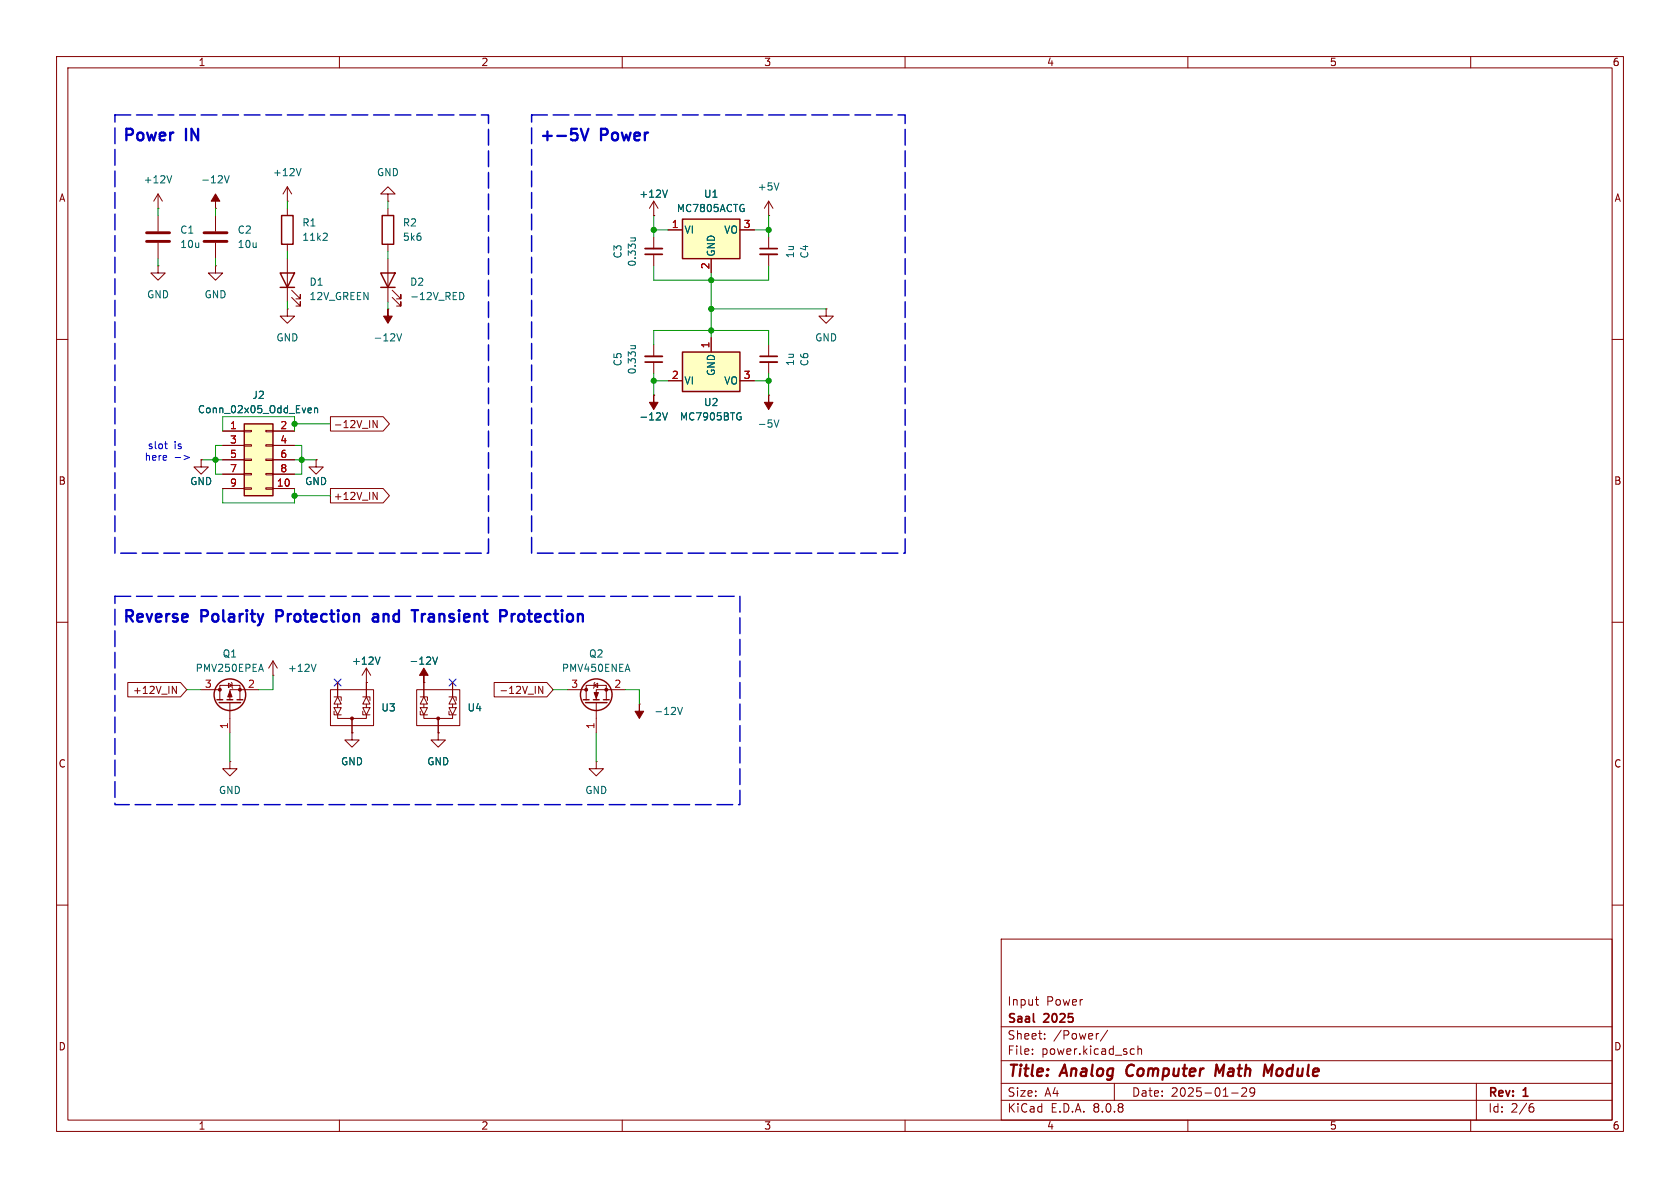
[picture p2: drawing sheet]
<svg xmlns="http://www.w3.org/2000/svg" width="297mm" height="210mm" viewBox="0 0 297 210" stroke-linecap="round" stroke-linejoin="round" font-family="sans-serif">
<g fill="none" stroke="#840000" stroke-width=".18">
<path d="M10 10h277v190h-277zM12 12h273v186h-273zM60 10v2M110 10v2M160 10v2M210 10v2M260 10v2M135.9 41.9v2M135.9 45v2M10 60h2M285 60h2M10 110h2"/>
<path d="M285 110h2M35.6 121.9h3.3M38.9 123.7v-2.5h3.5v2.5M40.4 120.8l.6 .4-.6 .3zM40.6 134.6v1.3h1.3l-1.3 1.3-1.2-1.3h1.2M40.6 134.6h.1M40.6 124.2v5.3M40.9 120.7l.1 .1v.7l.1 .2M45.7 121.9h-5.1v1.8M62.2 129.5v1.3h1.3l-1.3 1.3-1.2-1.3h1.2M62.2 129.5h.1M77.5 129.5v1.3h1.2l-1.2 1.3-1.3-1.3h1.3"/>
<path d="M77.5 129.5h.1M100.3 121.9h3.3M103.6 123.7v-2.5h3.6v2.5M105 121.2l.7-.4v.7zM105.2 120.7l-.2 .1v.7l-.1 .2M105.4 134.6v1.3h1.3l-1.3 1.3-1.3-1.3h1.3M105.4 134.6h.1M105.4 124.2v5.3M110.5 121.9h-5.1v1.8M113 124.5h.1M10 160h2M177 166h108v32h-108z"/>
<path d="M183 176.7h.6M183.3 177.6l.3 .1M285 160h2M60 198v2M110 198v2M160 198v2M177 194.5h108M177 191.5h108M177 187.5h108M177 181.5h108M182.5 186.3v.1M182.5 185.5v.1"/>
<path d="M184.7 183.6v.1M184.7 182.8v.1M194.2 182.7l-.2 .1M195.8 182.1l-1.3 2M197 191.5v3M200.1 185.4l.4 .1M200.5 186.3l-.4 .1M201.2 185.5l.2-.1 .3 .1 .1 .9M201.2 184.9v1.5M210 198v2M217.7 193.2h1.2M219.5 192.4l.6-.1 .2 .1 .1 .3-.9 1.1h.9"/>
<path d="M221.8 192.9l-.3 .3h-.3l-.2-.3 .1-.5 .4-.1 .2 .1a.99 .99 0 0 1-.3 1.4h-.3M260 198v2M261 191.5v6.5M270.6 195.7h.4l.2 .3-.1 .5-.5 .1M271 195.1l-.4 .1"/>
</g>
<path d="M199.4 188.5a1.27 1.27 0 0 0 0 1.6M216.4 188.2l-.8 1.4-.5-1.4-.3 2M223.6 188.2l.5 1.4 .9-1.4-.3 2" fill="none" stroke="#840000" stroke-width=".4"/>
<path d="M134.4 43.9h3M182.8 180.6l.1 .1" fill="none" stroke="#840000" stroke-width=".3"/>
<path d="M134.4 45h3" fill="none" stroke="#840000" stroke-width=".33"/>
<g fill="none" stroke="#840000" stroke-width=".25">
<path d="M38.4 123.7h1M38.7 124.2h3.8M40.1 123.7h1M41.9 123.7h1M103.1 123.7h1M103.5 124.2h3.8M104.9 123.7h1M106.7 123.7h1"/>
<circle cx="40.6" cy="122.8" r="2.79"/>
<circle cx="105.4" cy="122.8" r="2.79"/>
</g>
<g fill="#840000" stroke="#840000" stroke-width=".18">
<path d="M40.6 122.2l.4 1h-.7z"/>
<path d="M113 124.5v1.2h.8l-.8 1.3-.7-1.3h.7z"/>
<path d="M105 122.4h.8l-.4 1z"/>
<circle cx="42.4" cy="121.9" r=".25"/>
<circle cx="38.9" cy="121.9" r=".25"/>
<circle cx="107.2" cy="121.9" r=".25"/>
<circle cx="103.6" cy="121.9" r=".25"/>
</g>
<path d="M119.8 125l.4 1.3 .4-1.3" fill="none" stroke="#006464" stroke-width=".18"/>
<path d="M120.6 38.7h10.2v7h-10.2z" fill="#ffffc2"/>
<path d="M120.6 38.7h10.2v7h-10.2z" fill="none" stroke="#840000" stroke-width=".25"/>
<g fill="none" stroke="#840000" stroke-width=".18">
<path d="M135.9 38.1h.1M135.9 35.6l-.8 1.2M135.9 35.6v2.5M135.9 35.6l.8 1.2M118.1 40.6h2.5M125.7 45.7v2.6M130.8 40.6h2.5M146 54.6v1.3h1.3l-1.3 1.3-1.2-1.3h1.2M146 54.6h.1M135.9 69.9h.1M135.9 61v2M135.9 64v2"/>
<path d="M48.3 119.4h.1M48.3 116.8l-.8 1.3M48.3 116.8v2.6M48.3 116.8l.7 1.3"/>
</g>
<path d="M137.7 32.3l-.4 1.3M136.9 74.2l.4 1.3 .4-1.3M55.9 117.4l-.5 1.3" fill="none" stroke="#006464" stroke-width=".18"/>
<path d="M135.9 69.9v1.2h.8l-.8 1.3-.8-1.3h.8z" fill="#840000" stroke="#840000" stroke-width=".18"/>
<path d="M134.4 64h3" fill="none" stroke="#840000" stroke-width=".33"/>
<path d="M134.4 63h3" fill="none" stroke="#840000" stroke-width=".3"/>
<path d="M120.6 62.2h10.2v7h-10.2z" fill="#ffffc2"/>
<path d="M49.8 38.1h2v5.1h-2zM67.6 38.1h2v5.1h-2zM49.5 48.3h2.6l-1.3 2.5zM49.5 50.8h2.6M67.3 48.3h2.5l-1.2 2.5zM67.3 50.8h2.5M120.6 62.2h10.2v7h-10.2z" fill="none" stroke="#840000" stroke-width=".25"/>
<g fill="none" stroke="#840000" stroke-width=".18">
<path d="M27.9 36.8h.1M27.9 34.3l-.7 1.3M27.9 34.3v2.5M27.9 38.1v2.8M27.9 34.3l.8 1.3M38.1 36.8h.1M38.1 38.1v2.8M50.8 35.6h.1M50.8 33v2.6M50.8 36.8v1.3M50.8 33l-.8 1.3M50.8 33l.8 1.3"/>
<path d="M68.6 34.3h1.2l-1.2-1.3-1.3 1.3h1.3v1.3M68.6 35.6h.1M68.6 36.8v1.3M115.6 38.1h.1M115.6 35.6v2.5M115.6 35.6l-.8 1.2M115.6 35.6l.7 1.2M27.9 47v1.3h1.3l-1.3 1.2-1.2-1.2h1.2M27.9 47h.1M27.9 42.9v2.8M38.1 47v1.3h1.3l-1.3 1.2-1.3-1.2h1.3M38.1 47h.1"/>
<path d="M38.1 42.9v2.8M50.8 54.6v1.3h1.3l-1.3 1.3-1.3-1.3h1.3M50.8 54.6h.1M50.8 43.2v1.3M50.8 45.7v7.6M51.6 52.6l1.5 1.5v-.8v.8h-.8M51.6 51.3l1.5 1.5v-.7v.7h-.8M68.6 54.6h.1M68.6 43.2v1.3M68.6 45.7v7.6M69.3 52.6l1.6 1.5v-.8v.8h-.8M69.3 51.3l1.6 1.5v-.7v.7h-.8"/>
<path d="M115.6 41.9v2M115.6 45v2M125.7 59.7v2.5M115.6 69.9h.1M115.6 61v2M115.6 64v2M118.1 67.3h2.5M130.8 67.3h2.5M55.9 81.3v1.3h1.2l-1.2 1.2-1.3-1.2h1.3M55.9 81.3h.1M64.8 118.1l-.8 1.3M64.8 118.1v5.1"/>
<path d="M64.8 118.1l.7 1.3M58.4 121.9h7.6v6.4h-7.6zM59.1 123.2h1.2v.6M59.1 125.7v.7h1.2M59.1 125.1h1.2l-.6 1.3zM59.7 123.2l.6 1.3h-1.2zM59.7 126.4v.6h5.1v-.6M59.7 120.7v2.5M59.7 124.5v.6M62.2 127v2.5M64.1 123.2h1.3v.6M64.1 125.7v.7h1.3"/>
<path d="M64.1 125.1h1.3l-.6 1.3zM64.8 120.7h.1M64.8 123.2l.6 1.3h-1.3zM64.8 124.5v.6M73.7 121.9h7.6v6.4h-7.6zM74.3 123.2h1.3v.6M74.3 125.7v.7h1.3M74.3 125.1h1.3l-.7 1.3zM74.9 123.2l.7 1.3h-1.3zM74.9 126.4v.6h5.1v-.6M74.9 120.7h.1M74.9 120.7v2.5"/>
<path d="M74.9 124.5v.6M77.5 127v2.5M79.4 123.2h1.2v.6M79.4 125.7v.7h1.2M79.4 125.1h1.2l-.6 1.3zM80 123.2l.6 1.3h-1.2zM80 120.7v2.5M80 124.5v.6"/>
</g>
<g fill="none" stroke="#006464" stroke-width=".18">
<path d="M30.4 31.1l-.5 1.2M39.7 31.1l.4 1.2 .4-1.2M53.2 29.8l-.4 1.3M118 33.6l-.4 1.3M57.6 41.2l.3 .3-.1 .3-.7 .7h.8M70.2 59l.4 1.3 .4-1.3M81.3 51.7a.64 .64 0 0 1 .7 .6 .64 .64 0 0 1-.7 .7M111.5 42.1h.8M112.2 42.1l.1 .3M111.5 61.1h.8M112.2 61.1l.1 .4M117.1 73l.5 1.2 .4-1.2"/>
<path d="M130.8 73.7h.2v.4l-.2 .1M130.8 73h.2M67.2 116.1l-.4 1.3M76.5 116.1l.4 1.3 .4-1.3"/>
</g>
<path d="M114 43.9h3.1M114 63h3.1" fill="none" stroke="#840000" stroke-width=".33"/>
<path d="M114 45h3.1M114 64h3.1" fill="none" stroke="#840000" stroke-width=".3"/>
<g fill="#840000" stroke="#840000" stroke-width=".18">
<path d="M115.6 69.9v1.2h.7l-.7 1.3-.8-1.3h.8z"/>
<path d="M38.1 34.3l.8 1.3h-.8v1.2v-1.2h-.8z"/>
<path d="M74.9 118.1l.8 1.3h-.8v1.3v-1.3h-.7z"/>
<path d="M68.6 54.6v1.3h.7l-.7 1.3-.8-1.3h.8z"/>
<circle cx="77.5" cy="127" r=".25"/>
<circle cx="62.2" cy="127" r=".25"/>
</g>
<path d="M25.9 42.7h4.1M25.9 41.1h4.1M36.1 42.7h4M36.1 41.1h4" fill="none" stroke="#840000" stroke-width=".51"/>
<path d="M43.2 74.9h5.1v12.7h-5.1z" fill="#ffffc2"/>
<g fill="none" stroke="#840000" stroke-width=".18">
<path d="M115.6 38.1h.1M118.1 40.6h2.5M125.7 45.7v2.6M125.7 59.7v2.5M130.8 40.6h2.5M39.4 76.2h3.8M39.4 78.7h3.8M43.2 78.6h1.2v.3h-1.2zM43.2 76.1h1.2v.2h-1.2zM47 78.6h1.3v.3h-1.3zM47 76.1h1.3v.2h-1.3zM48.3 76.2h3.8"/>
<path d="M48.3 78.7h3.8M58.4 73.7h9.3l1.1 1.2-1.1 1.3h-9.3zM66.7 74.3v1.3l-.7-1.3v1.3M115.6 69.9h.1M118.1 67.3h2.5M130.8 67.3h2.5M35.6 81.3v1.3h1.2l-1.2 1.2-1.3-1.2h1.3M35.6 81.3h.1M39.4 86.4h3.8M39.4 81.3h3.8M39.4 83.8h3.8M43.2 86.2h1.2v.3h-1.2z"/>
<path d="M43.2 83.7h1.2v.2h-1.2zM43.2 81.2h1.2v.2h-1.2zM47 86.2h1.3v.3h-1.3zM47 83.7h1.3v.2h-1.3zM47 81.2h1.3v.2h-1.3zM48.3 86.4h3.8M48.3 81.3h3.8M48.3 83.8h3.8M55.9 81.3h.1M58.4 86.4h9.3l1.1 1.2-1.1 1.3h-9.3zM66 87l.7 1.3v-1.3M22.6 120.6h9.3l1.1 1.3-1.1 1.3h-9.3z"/>
<path d="M30.5 121.3l.7 1.3v-1.3M59.7 120.7v2.5M62.2 129.5h.1M62.2 127v2.5M64.8 120.7h.1M64.8 120.7v2.5M74.9 120.7h.1M74.9 120.7v2.5M77.5 129.5h.1M77.5 127v2.5M80 120.7v2.5M87.4 120.6h9.3l1.1 1.3-1.1 1.3h-9.3z"/>
<path d="M96 121.3v1.3l-.8-1.3v1.3"/>
</g>
<path d="M43.2 74.9h5.1v12.7h-5.1z" fill="none" stroke="#840000" stroke-width=".25"/>
<path d="M118 33.6l-.4 1.3M54.6 72.1l.4 .1 .1 .2-.6 .1M55 72.9l-.4 .1M55.6 72.2l.2-.1 .3 .1 .1 .8M55.6 72.1v.9M117.1 73l.5 1.2 .4-1.2M130.8 73.7h.2v.4l-.2 .1M130.8 73h.2M67.2 116.1l-.4 1.3M76.5 116.1l.4 1.3 .4-1.3" fill="none" stroke="#006464" stroke-width=".18"/>
<path d="M102.7 22.8l.7 2 .6-2M48.9 108.9h.7M49.6 107.9h-.7v2M66 108.6l.6-.1 .3 .3M66.9 109l-.7 .1a.4 .4 0 0 0-.3 .4 .4 .4 0 0 0 .3 .4l.7-.1M72.8 107.9h1.1M74.6 108.5v1.4M74.7 108.7l-.1 .2M89.2 107.9a.55 .55 0 0 1 .4 .5 .55 .55 0 0 1-.4 .5M90.5 108.5v1.4M91 108.5a.52 .52 0 0 0-.5 .4" fill="none" stroke="#0000c2" stroke-width=".41"/>
<path d="M29.1 78.5h.5M29.3 79.3h.3M31 80.9h.9M32.5 80.5l1 .4-1 .3" fill="none" stroke="#0000c2" stroke-width=".18"/>
<path d="M20.3 20.3h66.1v77.5h-66.1zM94 20.3h66v77.5h-66zM20.3 105.4h110.5v36.8h-110.5z" fill="none" stroke="#0000c2" stroke-width=".25" stroke-dasharray="2.8 1"/>
<g fill="none" stroke="#009600" stroke-width=".18">
<path d="M27.9 36.8v1.3M38.1 36.8v1.3M50.8 35.6v1.2M68.6 35.6v1.2M115.6 38.1v3.8M135.9 38.1v3.8M27.9 45.7v1.3M38.1 45.7v1.3M50.8 44.5v1.2M50.8 53.3v1.3M68.6 44.5v1.2M68.6 53.3v1.3"/>
<path d="M115.6 47v2.5h20.3v-2.5M115.6 40.6h2.5M125.7 48.3v11.4M125.7 54.6h20.3M133.3 40.6h2.6M39.4 76.2v-2.5h12.7v2.5M39.4 78.7h-1.3v5.1h1.3M52.1 78.7h1.2v5.1h-1.2M52.1 74.9h6.3M115.6 67.3h2.5M115.6 61v-2.6h20.3v2.6M115.6 66v3.9"/>
<path d="M133.3 67.3h2.6M135.9 66v3.9M35.6 81.3h3.8M39.4 86.4v2.5h12.7v-2.5M52.1 87.6h6.3M52.1 81.3h3.8M48.3 119.4v2.5h-2.6M33 121.9h2.6M40.6 129.5v5.1M97.8 121.9h2.5M105.4 129.5v5.1M110.5 121.9h2.5v2.6"/>
</g>
<path d="M59.1 120l1.2 1.3M60.3 120l-1.2 1.3M79.4 120l1.2 1.3M80.6 120l-1.2 1.3" fill="none" stroke="#000084" stroke-width=".18"/>
<g fill="#009600" stroke="#009600" stroke-width=".18">
<circle cx="38.1" cy="81.3" r=".46"/>
<circle cx="53.3" cy="81.3" r=".46"/>
<circle cx="52.1" cy="74.9" r=".46"/>
<circle cx="135.9" cy="67.3" r=".46"/>
<circle cx="115.6" cy="40.6" r=".46"/>
<circle cx="115.6" cy="67.3" r=".46"/>
<circle cx="125.7" cy="49.5" r=".46"/>
<circle cx="135.9" cy="40.6" r=".46"/>
<circle cx="125.7" cy="54.6" r=".46"/>
<circle cx="125.7" cy="58.4" r=".46"/>
<circle cx="52.1" cy="87.6" r=".46"/>
</g>
<g font-size="2.8" fill="#0000c2">
<text x="21.6" y="25.5">Power</text>
<text x="32.9" y="25.5">IN</text>
<text x="95.2" y="25.5">+-5V</text>
<text x="106.3" y="25.5">Power</text>
<text x="21.6" y="110.6">Reverse</text>
<text x="35.7" y="110.6">Polarity</text>
<text x="49.7" y="110.6">Protection</text>
<text x="67.7" y="110.6">and</text>
<text x="75.5" y="110.6">Transient</text>
<text x="91.7" y="110.6">Protection</text>
</g>
<g font-size="2.8" fill="#840000">
<text x="178" y="190.9">Title:</text>
<text x="187.7" y="190.9">Analog</text>
<text x="200" y="190.9">Computer</text>
<text x="216.5" y="190.9">Math</text>
<text x="225.9" y="190.9">Module</text>
</g>
<g font-size="2.1" fill="#840000">
<text x="178" y="178">Input</text>
<text x="184.9" y="178">Power</text>
<text x="178" y="184">Sheet:</text>
<text x="178" y="181.2">Saal</text>
<text x="184.7" y="181.2">2025</text>
<text x="186.2" y="184">/Power/</text>
<text x="178" y="186.7">File:</text>
<text x="184.1" y="186.7">power.kicad_sch</text>
<text x="178" y="196.9">KiCad</text>
<text x="178" y="194.1">Size:</text>
<text x="184.7" y="194.1">A4</text>
<text x="185.7" y="196.9">E.D.A.</text>
<text x="193.3" y="196.9">8.0.8</text>
<text x="200" y="194.1">Date:</text>
<text x="207" y="194.1">2025-01-29</text>
<text x="263" y="194.3">Rev:</text>
<text x="263" y="196.9">Id:</text>
<text x="267.1" y="196.9">2/6</text>
<text x="269.4" y="194.3">1</text>
</g>
<g font-size="1.8" fill="#840000">
<text x="35" y="11.9">1</text>
<text x="85" y="11.9">2</text>
<text x="135" y="11.9">3</text>
<text x="185" y="11.9">4</text>
<text x="235" y="11.9">5</text>
<text x="285" y="11.9">6</text>
<text x="10.3" y="35.9">A</text>
<text x="285.3" y="35.9">A</text>
<text x="58.9" y="75.9">-12V_IN</text>
<text x="10.3" y="85.9">B</text>
<text x="58.9" y="88.6">+12V_IN</text>
<text x="285.3" y="85.9">B</text>
<text x="23.4" y="122.9">+12V_IN</text>
<text x="88.2" y="122.9">-12V_IN</text>
<text x="10.3" y="135.9">C</text>
<text x="285.3" y="135.9">C</text>
<text x="10.3" y="185.9">D</text>
<text x="285.3" y="185.9">D</text>
<text x="35" y="199.9">1</text>
<text x="85" y="199.9">2</text>
<text x="135" y="199.9">3</text>
<text x="185" y="199.9">4</text>
<text x="235" y="199.9">5</text>
<text x="285" y="199.9">6</text>
</g>
<g font-size="1.8" fill="#006464">
<text x="25.3" y="32.6">+12V</text>
<text x="35.5" y="32.6">-12V</text>
<text x="48.2" y="31.3">+12V</text>
<text x="66.5" y="31.3">GND</text>
<text x="112.9" y="35.2">+12V</text>
<text x="124.4" y="35.2">U1</text>
<text x="133.9" y="33.9">+5V</text>
<text x="31.8" y="41.5">C1</text>
<text x="41.9" y="41.5">C2</text>
<text x="53.3" y="40.2">R1</text>
<text x="71.1" y="40.2">R2</text>
<text x="119.6" y="37.7">MC7805ACTG</text>
<text x="120.9" y="41.5">VI</text>
<text x="127.9" y="41.5">VO</text>
<text x="31.8" y="44">10u</text>
<text x="41.9" y="44">10u</text>
<text x="53.3" y="42.8">11k2</text>
<text x="71.1" y="42.8">5k6</text>
<text x="110.1" y="45.8" transform="rotate(-90 110.1 45.8)">C3</text>
<text x="112.6" y="47.2" transform="rotate(-90 112.6 47.2)">0.33u</text>
<text x="126.6" y="45.5" transform="rotate(-90 126.6 45.5)">GND</text>
<text x="140.6" y="45.7" transform="rotate(-90 140.6 45.7)">1u</text>
<text x="143.1" y="45.8" transform="rotate(-90 143.1 45.8)">C4</text>
<text x="25.9" y="52.9">GND</text>
<text x="36.1" y="52.9">GND</text>
<text x="54.6" y="50.7">D1</text>
<text x="54.6" y="53.3">12V_GREEN</text>
<text x="72.4" y="50.7">D2</text>
<text x="72.4" y="53.3">-12V_RED</text>
<text x="48.8" y="60.6">GND</text>
<text x="65.9" y="60.6">-12V</text>
<text x="110.1" y="64.8" transform="rotate(-90 110.1 64.8)">C5</text>
<text x="140.6" y="64.8" transform="rotate(-90 140.6 64.8)">1u</text>
<text x="143.1" y="64.8" transform="rotate(-90 143.1 64.8)">C6</text>
<text x="144" y="60.6">GND</text>
<text x="44.5" y="70.7">J2</text>
<text x="112.6" y="66.3" transform="rotate(-90 112.6 66.3)">0.33u</text>
<text x="120.9" y="68.2">VI</text>
<text x="124.4" y="72">U2</text>
<text x="126.6" y="66.6" transform="rotate(-90 126.6 66.6)">GND</text>
<text x="127.9" y="68.2">VO</text>
<text x="34.9" y="73.3">Conn_02x05_Odd_Even</text>
<text x="112.9" y="74.5">-12V</text>
<text x="120.1" y="74.5">MC7905BTG</text>
<text x="133.9" y="75.8">-5V</text>
<text x="33.5" y="86">GND</text>
<text x="53.8" y="86">GND</text>
<text x="34.5" y="119">PMV250EPEA</text>
<text x="39.3" y="116.4">Q1</text>
<text x="50.8" y="119">+12V</text>
<text x="62.1" y="117.7">+12V</text>
<text x="72.3" y="117.7">-12V</text>
<text x="99.2" y="119">PMV450ENEA</text>
<text x="104" y="116.4">Q2</text>
<text x="67.3" y="126">U3</text>
<text x="82.6" y="126">U4</text>
<text x="115.6" y="126.6">-12V</text>
<text x="60.2" y="135.5">GND</text>
<text x="75.4" y="135.5">GND</text>
<text x="38.6" y="140.6">GND</text>
<text x="103.4" y="140.6">GND</text>
</g>
<g font-size="1.8" fill="#a90000">
<text x="118.7" y="40.4">1</text>
<text x="131.4" y="40.4">3</text>
<text x="125.5" y="47.7" transform="rotate(-90 125.5 47.7)">2</text>
<text x="125.5" y="61.7" transform="rotate(-90 125.5 61.7)">1</text>
<text x="118.7" y="67.1">2</text>
<text x="131.4" y="67.1">3</text>
<text x="40.6" y="75.9">1</text>
<text x="49.5" y="75.9">2</text>
<text x="40.6" y="78.5">3</text>
<text x="40.6" y="81">5</text>
<text x="40.6" y="83.6">7</text>
<text x="49.5" y="78.5">4</text>
<text x="49.5" y="81">6</text>
<text x="49.5" y="83.6">8</text>
<text x="40.6" y="86.1">9</text>
<text x="48.9" y="86.1">10</text>
<text x="36.1" y="121.7">3</text>
<text x="43.7" y="121.7">2</text>
<text x="100.9" y="121.7">3</text>
<text x="108.5" y="121.7">2</text>
<text x="40.4" y="129" transform="rotate(-90 40.4 129)">1</text>
<text x="105.2" y="129" transform="rotate(-90 105.2 129)">1</text>
</g>
<g font-size="1.8" fill="#0000c2">
<text x="25.7" y="81.6">here</text>
<text x="26" y="79.6">slot</text>
<text x="30.8" y="79.6">is</text>
</g>
</svg>
